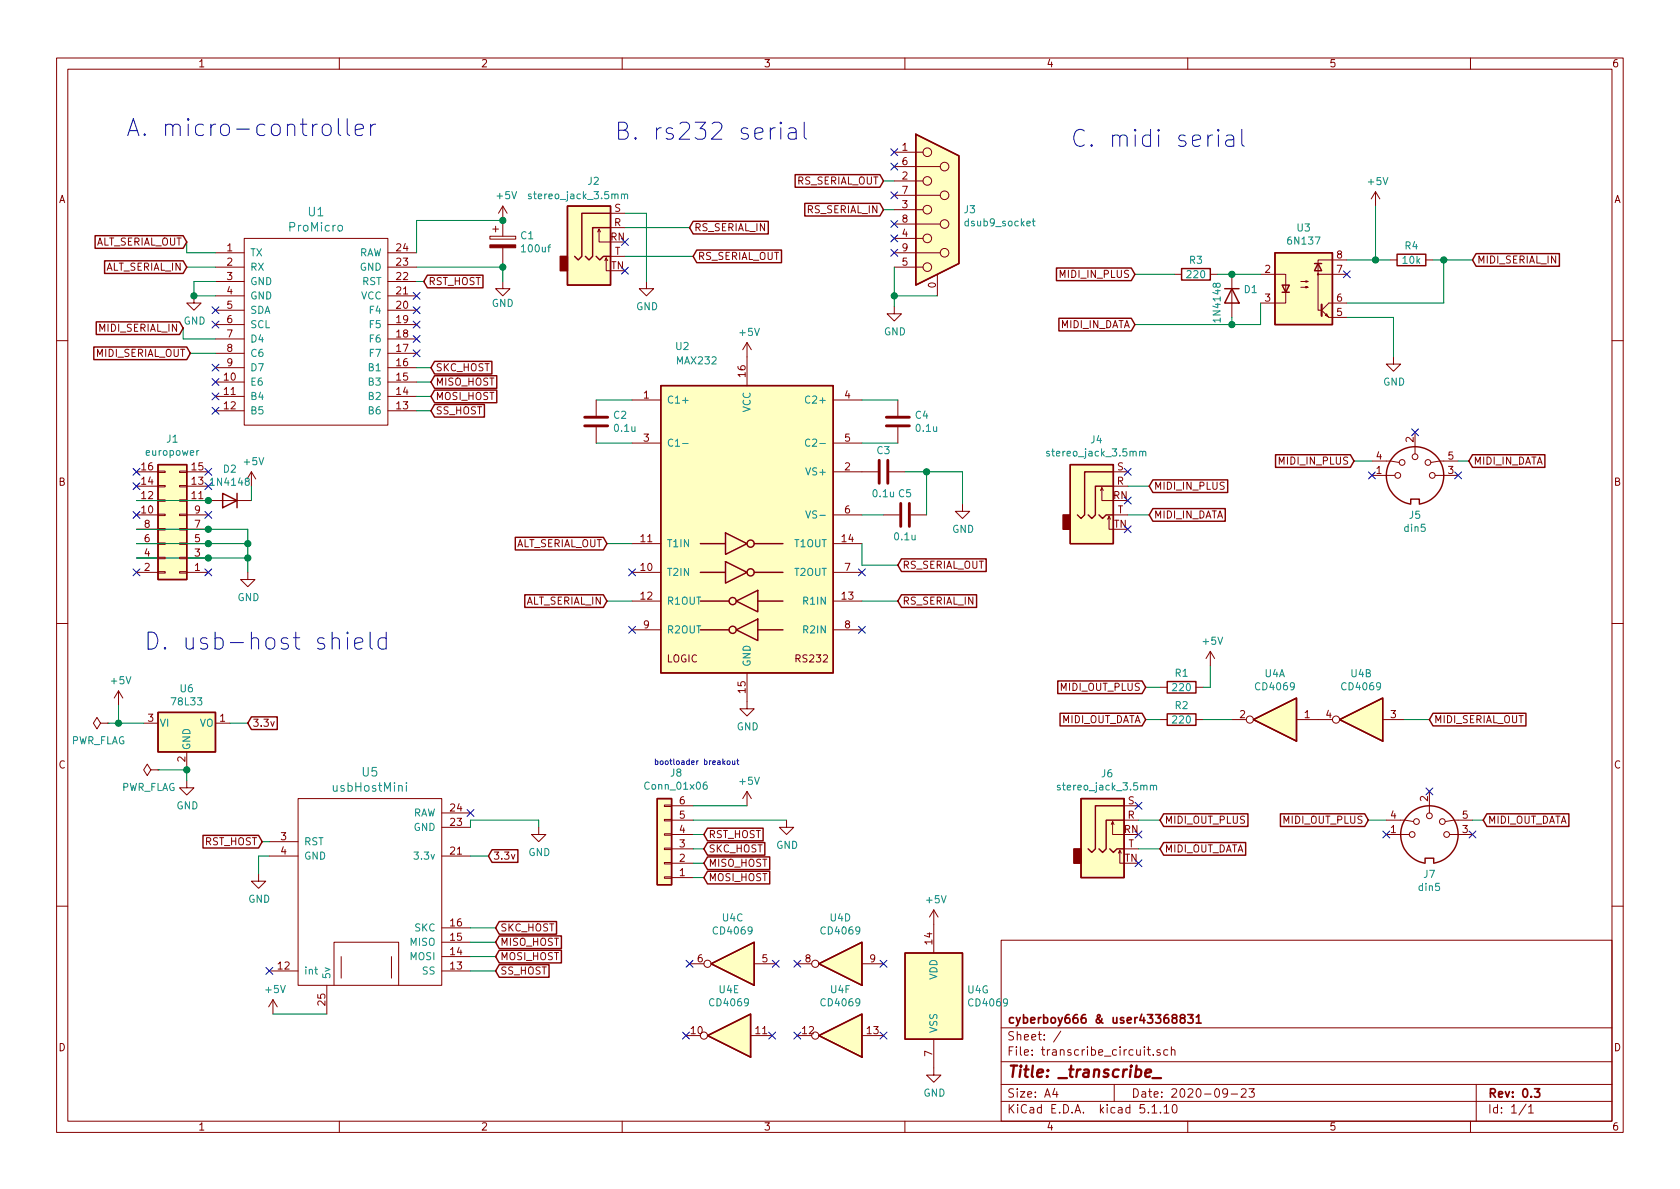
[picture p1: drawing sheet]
<svg xmlns="http://www.w3.org/2000/svg" width="297mm" height="210mm" viewBox="0 0 297 210" stroke-linecap="round" stroke-linejoin="round" font-family="sans-serif">
<g fill="none" stroke="#840000" stroke-width=".18">
<path d="M10 10.3h277v189.9h-277zM12 12.2h273v186.1h-273zM60 10.3v1.9M110 10.3v1.9M160 10.3v1.9M210 10.3v1.9M260 10.3v1.9M87.6 40v1M88.9 36.4v5.4M88.9 36.4l-.8 1.3M88.9 36.4l.8 1.3M107.9 37.7h2.6"/>
<path d="M158.1 39.6h8.1M158.1 37.1h5.1M158.1 34.5h8.1M158.1 32h5.1M158.1 29.5h8.1M158.1 26.9h5.1M243.2 33.9l-.8 1.3M243.2 33.9v2.5M243.2 33.9l.8 1.3M34.3 52.3v1.3h1.3l-1.3 1.3-1.3-1.3h1.3M38.1 47.2h5.1M38.1 44.7h5.1"/>
<path d="M38.1 59.9h5.1M38.1 57.4h5.1M38.1 54.9h5.1M38.1 52.3h5.1M38.1 49.8h5.1M43.2 42.2h25.4v33h-25.4zM68.6 47.2h5.1M68.6 44.7h5.1M68.6 59.9h5.1M68.6 57.4h5.1M68.6 54.9h5.1M68.6 52.3h5.1"/>
<path d="M68.6 49.8h5.1M86.6 41.8h4.6v.5h-4.6zM87.1 40.5h1M88.9 49.8v1.2h1.3l-1.3 1.3-1.3-1.3h1.3M88.9 43.8v2.8M105.7 41l.2-.5v2.3h2M105.9 40.5l.3 .5M106.9 46.1l.3-.5v2.3h.7M107.2 45.6l.2 .5M107.9 40.3h2.6M107.9 45.3h2.6M114.3 49.8v1.2h1.3l-1.3 1.3-1.3-1.3h1.3"/>
<path d="M158.1 54.2v1.3h1.3l-1.3 1.3-1.3-1.3h1.3M158.1 47.2h5.1M158.1 44.7h8.1M158.1 42.2h5.1M165.7 48.5v3.8M207.6 48.5h1.3M214 48.5h1.3M217.8 48.5v7.6M222.9 48.5h4.4v5.1h-4.4M230 50.8h1.3l-.4 .1v-.2l.4 .1M230 49.8h1.3l-.4 .1v-.2l.4 .1M233 48.5h5.1"/>
<path d="M233.8 55l1.1 1.1h3.2M234.3 55.7l.3-.2 .2 .5zM238.1 46h-5.1v8.9h.7M238.1 53.6h-3.2l-1.1 1.1M245.7 46h1.3M252.1 46h1.3M10 60.2h2M38.1 67.6h5.1M38.1 70.1h5.1M38.1 72.6h5.1M38.1 65h5.1M38.1 62.5h5.1"/>
<path d="M68.6 67.6h5.1M68.6 70.1h5.1M68.6 72.6h5.1M68.6 65h5.1M68.6 62.5h5.1M105.4 70.7v2.8M105.4 75.6v2.8M111.8 70.7h5M111.8 78.4h5M132.1 60.6l-.8 1.2M132.1 60.6v7.6M132.1 60.6l.7 1.2"/>
<path d="M147.3 70.7h5.1M147.3 78.4h5.1M158.7 70.7v2.8M158.7 75.6v2.8M246.4 63.1v1.3h1.2l-1.2 1.3-1.3-1.3h1.3M250.2 76.4v3.9M285 60.2h2M24.1 91.1h3.8M24.1 83.4h3.8M24.1 88.5h3.8M24.1 86h3.8M24.1 98.7h3.8"/>
<path d="M24.1 96.1h3.8M24.1 93.6h3.8M27.9 88.4h1.3v.2h-1.3zM27.9 85.8h1.3v.3h-1.3zM27.9 83.3h1.3v.3h-1.3zM27.9 90.9h1.3v.3h-1.3zM27.9 96h1.3v.3h-1.3zM27.9 98.5h1.3v.3h-1.3zM27.9 93.5h1.3v.2h-1.3zM31.7 88.4h1.3v.2h-1.3zM31.7 85.8h1.3v.3h-1.3zM31.7 83.3h1.3v.3h-1.3z"/>
<path d="M31.7 90.9h1.3v.3h-1.3zM31.7 96h1.3v.3h-1.3zM31.7 98.5h1.3v.3h-1.3zM31.7 93.5h1.3v.2h-1.3zM33 91.1h3.8M33 83.4h3.8M33 88.5h11.4M33 86h3.8M33 98.7h3.8M33 96.1h3.8M33 93.6h3.8M44.4 83.4l-.7 1.3"/>
<path d="M44.4 83.4v2.6M44.4 83.4l.8 1.3M111.8 96.1h5M147.3 91.1h5.1M147.3 83.4h7.9M147.3 96.1h5.1M156.2 91.1h2.8M157.2 83.4h2.8M161 91.1h2.8M170.2 89.1v1.3h1.2l-1.2 1.3-1.3-1.3h1.3M194.6 86.7l.2-.5v2.3h2M194.8 86.2l.3 .5"/>
<path d="M195.8 91.8l.3-.5v2.3h.7M196.1 91.3l.2 .5M196.8 91.1h2.6M196.8 83.4h2.6M196.8 86h2.6M242.6 81.5h3.3l1.5 .3M242.6 84.1h4M253.7 84.1h4.1M257.8 81.5h-3.3l-1.5 .3M10 110.3h2M24.1 101.2h3.8M27.9 101.1h1.3v.2h-1.3z"/>
<path d="M31.7 101.1h1.3v.2h-1.3zM33 101.2h3.8M43.8 101.2v1.3h1.3l-1.3 1.3-1.3-1.3h1.3M111.8 101.2h5M111.8 106.3h5M111.8 111.4h5M132.1 119v6.3h1.2l-1.2 1.3-1.3-1.3h1.3M147.3 101.2h5.1M147.3 106.3h5.1M147.3 111.4h5.1M214 115.2l-.8 1.3M214 115.2v2.5"/>
<path d="M214 115.2l.8 1.3M285 110.3h2M17.8 127.9l-.7-1-.6 1 .6 1 .7-1h1.2M19 127.9h.1M21 122.2l-.8 1.2M21 122.2v2.5M21 122.2l.7 1.2M25.4 127.9h2.5M26.7 136.1l-.7-1-.6 1 .6 1.1 .7-1.1h1.2M27.9 136.1h.1M33 138v1.3h1.3l-1.3 1.3-1.3-1.3h1.3M33 133v2.5"/>
<path d="M38.1 127.9h2.5M132.1 139.9v2.6M132.1 139.9l-.8 1.3M132.1 139.9l.7 1.3M205.1 127.2h1.3M205.1 121.5h1.3M211.5 127.2h1.2M211.5 121.5h1.2M217.8 127.2h2.5M229.2 127.2h6.4M244.5 127.2h3.8M252.7 139.9v3.9"/>
<path d="M45.7 154.6v1.2h1.3l-1.3 1.3-1.3-1.3h1.3M47.6 151.4h5.1M47.6 148.8h5.1M52.7 141.2h25.4v33h-25.4zM78.1 151.4h5.1M78.1 146.3h5.1M78.1 143.8h5.1M95.2 146.3v1.3h1.3l-1.3 1.2-1.2-1.2h1.2M117.5 144.9h1.2v.3h-1.2zM117.5 142.4h1.2v.2h-1.2zM117.5 147.4h1.2v.3h-1.2zM117.5 152.5h1.2v.3h-1.2z"/>
<path d="M117.5 155.1h1.2v.2h-1.2zM117.5 150h1.2v.2h-1.2zM118.7 147.6h3.9M118.7 145h3.9M118.7 155.2h3.9M118.7 152.6h3.9M118.7 150.1h3.9M118.7 142.5h3.9M139.1 145v1.3h1.2l-1.2 1.3-1.3-1.3h1.3M196.5 145.8l.2-.5v2.3h2.1M196.7 145.3l.3 .5M197.7 150.9l.3-.5v2.2h.8"/>
<path d="M198 150.4l.2 .5M198.8 145h2.5M198.8 150.1h2.5M198.8 142.5h2.5M245.1 145h3.3l1.5 .3M245.1 147.6h4.1M256.3 147.6h4M260.3 145h-3.3l-1.5 .3M10 160.2h2M47.6 171.7h5.1M48.3 176.8l-.8 1.2M48.3 176.8v2.5"/>
<path d="M48.3 176.8l.7 1.2M57.8 174.2v5.1M59.1 174.2v-7.6h11.4v7.6M60.3 169.2v3.8M69.2 169.2v3.8M78.1 171.7h5.1M78.1 169.2h5.1M78.1 166.6h5.1M78.1 164.1h5.1M121.9 170.4h2.6M133.3 170.4h3.9M141 170.4h2.5"/>
<path d="M152.4 170.4h3.8M165.1 160.9v7.6M165.1 160.9l-.8 1.3M165.1 160.9l.8 1.3M177 166.3h108v32h-108zM285 160.2h2M60 198.3v1.9M110 198.3v1.9M121.3 183.1h2.5M132.7 183.1h3.8M141 183.1h2.5M152.4 183.1h3.8"/>
<path d="M160 198.3v1.9M165.1 183.8v6.3h1.3l-1.3 1.3-1.3-1.3h1.3M177 194.8h108M177 191.8h108M177 187.8h108M177 181.8h108M186.5 192.5l-.4 1h1M186.8 193v1M187.6 182.3l-1.3 2M197 191.8v3M202.8 185.6h.6M203 185.1v1.3l.4 .2"/>
<path d="M203.7 195.8l.4-.5v1.5M203.7 196.8h.8M203.9 186.5v.1M205.1 185.7l-.4-.1-.2 .2 .1 .2 .5 .2v.3h-.6M205.2 196.7v.1M205.8 195.8l.4-.5v1.5M205.8 196.8h.9M206.5 185.7l-.5-.1-.2 .3v.6l.2 .1 .5-.1M207.1 185.7l.2-.1 .4 .1v.9M207.1 185.1v1.5M207.5 195.4l.2-.1a.94 .94 0 0 1 0 1.5h-.1a1 1 0 0 1-.1-1.4zM210 198.3v1.9"/>
<path d="M217 193.2l-.1 .2a.48 .48 0 0 1-.6-.1v-.6a.48 .48 0 0 1 .6-.1l.1 .1a1.19 1.19 0 0 1-.2 1.2l-.5 .1M217.7 193.5h1.1M219.5 192.7l.2-.2h.3l.3 .2v.3v.2l-.9 .8h.9M220.8 192.5h1l-.5 .6 .4 .1v.7l-.2 .1-.7-.1M260 198.3v1.9M261 191.8v6.5M269.8 195.2l-1.2 2M270.3 195.8l.4-.5v1.5M270.3 196.8h.8"/>
<circle cx="164" cy="37.1" r=".76"/>
<circle cx="164" cy="26.9" r=".76"/>
<circle cx="164" cy="32" r=".76"/>
<circle cx="167" cy="39.6" r=".76"/>
<circle cx="167" cy="29.5" r=".76"/>
<circle cx="167" cy="34.5" r=".76"/>
<circle cx="164" cy="47.2" r=".76"/>
<circle cx="164" cy="42.2" r=".76"/>
<circle cx="167" cy="44.7" r=".76"/>
<circle cx="233" cy="48.5" r=".13"/>
<circle cx="247.1" cy="84.1" r=".51"/>
<circle cx="247.9" cy="81.8" r=".51"/>
<circle cx="250.2" cy="80.8" r=".51"/>
<circle cx="252.5" cy="81.8" r=".51"/>
<circle cx="253.2" cy="84.1" r=".51"/>
<circle cx="221" cy="127.2" r=".63"/>
<circle cx="236.2" cy="127.2" r=".63"/>
<circle cx="249.7" cy="147.6" r=".51"/>
<circle cx="250.4" cy="145.3" r=".51"/>
<circle cx="252.7" cy="144.3" r=".51"/>
<circle cx="255" cy="145.3" r=".51"/>
<circle cx="255.8" cy="147.6" r=".51"/>
<circle cx="125.1" cy="170.4" r=".63"/>
<circle cx="144.1" cy="170.4" r=".63"/>
<circle cx="124.5" cy="183.1" r=".63"/>
<circle cx="144.1" cy="183.1" r=".63"/>
</g>
<path d="M210 179.4h.9l-.5 .6 .5 .1v.7l-.2 .1-.7-.1M211.5 179.9l.4-.5v1.5M207.5 180.1l-.3-.3 .2-.3a.48 .48 0 0 1 .6 .1l-.1 .4a.52 .52 0 0 0-.6 .2 .52 .52 0 0 0 .1 .6l.4 .1 .2-.1 .1-.4-.3-.3M208.9 180.1l-.2-.3v-.2l.2-.2 .5 .1 .1 .2-.1 .2-.6 .2a.48 .48 0 0 0-.1 .7l.2 .1 .5-.1a.48 .48 0 0 0 0-.7h-.2M211.5 180.9h.9M271.3 192.5h.9l-.5 .6 .5 .1v.7l-.2 .1-.7-.1" fill="none" stroke="#840000" stroke-width=".3"/>
<path d="M202.5 189.8l1-.2v-.4l-.6-.1-.3 .3-.1 .9 .2 .1 .6-.1M203.8 190.6h1.5" fill="none" stroke="#840000" stroke-width=".41"/>
<path d="M103.4 75.3h4M103.4 73.8h4M156.7 75.3h4.1M156.7 73.8h4.1M155.4 81.4v4.1M157 81.4v4.1M159.3 89v4.1M160.8 89v4.1" fill="none" stroke="#840000" stroke-width=".51"/>
<g fill="#ffffc2" stroke="#ffffc2" stroke-width=".18">
<path d="M221.6 127.2l7.6-3.8v7.7z"/>
<path d="M236.9 127.2l7.6-3.8v7.7z"/>
<path d="M160 168.5h10.2v15.3h-10.2z"/>
<path d="M144.8 183.1l7.6-3.8v7.6z"/>
<path d="M125.7 170.4l7.6-3.8v7.6z"/>
<path d="M125.1 183.1l7.6-3.8v7.6z"/>
<path d="M27.9 82.2h5.1v20.3h-5.1z"/>
<path d="M144.8 170.4l7.6-3.8v7.6z"/>
<path d="M225.4 44.7h10.2v12.7h-10.2z"/>
<path d="M27.9 126h10.2v7h-10.2z"/>
<path d="M100.3 36.4h7.6v14h-7.6z"/>
<path d="M116.8 68.2h30.5v50.8h-30.5z"/>
<path d="M161.9 23.7l7.6 3.9v19l-7.6 3.8z"/>
<path d="M189.2 82.2h7.6v13.9h-7.6z"/>
<path d="M116.2 141.2h2.5v15.3h-2.5z"/>
<path d="M191.1 141.2h7.7v14h-7.7z"/>
</g>
<g fill="none" stroke="#840000" stroke-width=".25">
<path d="M100.3 36.4h7.6v14h-7.6zM107.9 37.7h-5v7.6l-.7 .7-.6-.7M122.6 39.1h13.2v2.3h-13.2l-.7-1.1zM140.6 30.9h15l.6 1.1-.6 1.1h-15zM142.3 36h13.3l.6 1.1-.6 1.1h-13.3zM161.9 23.7l7.6 3.9v19l-7.6 3.8zM16.8 41.7h15.6l.6 1.1-.6 1.1h-15.6zM17 56.9h14.7l.7 1.1-.7 1.2h-14.7zM18.5 46.1h13.9l.6 1.1-.6 1.2h-13.9zM75.6 48.7h9.8v2.2h-9.8l-.7-1.1zM105.4 45.3l.6 .7 .7-.7h1.2M107.9 40.3h-3.1v5l-.7 .7-.6-.7"/>
<path d="M123.2 44.2h15v2.3h-15l-.6-1.2zM186.8 47.4h13.2l.7 1.1-.7 1.1h-13.2zM187.2 56.3h12.8l.7 1.1-.7 1.1h-12.8zM208.9 47.5h5.1v2h-5.1zM216.5 51h2.6M217.8 51l1.3 2.6h-2.6zM225.4 44.7h10.2v12.7h-10.2zM226.7 50.4h1.3l-.7 1.3zM226.7 51.7h1.3M232.4 46.6h1.3M233 46.6l.7 1.3h-1.3zM247 45h5.1v2h-5.1z"/>
<path d="M261 44.9h14.7v2.2h-14.7l-.7-1.1zM16.6 61.4h16.4l.7 1.1-.7 1.1h-16.4zM76.8 71.5h8.8v2.3h-8.8l-.6-1.2zM76.8 69h11v2.2h-11l-.6-1.1zM76.8 66.4h11v2.3h-11l-.6-1.1zM76.8 63.9h10.2v2.2h-10.2l-.6-1.1zM116.8 68.2h30.5v50.8h-30.5zM27.9 82.2h5.1v20.3h-5.1zM39.4 87.2l2.5 1.3-2.5 1.3zM41.9 87.2v2.6M91.1 95h15.6l.6 1.1-.6 1.2h-15.6zM123.8 96.1h4.5"/>
<path d="M128.3 99.3l3.8 1.9-3.8 1.9zM128.3 94.2l3.8 1.9-3.8 1.9zM133.3 96.1h5.1M159.4 98.8h15v2.3h-15l-.7-1.2zM189.2 82.2h7.6v13.9h-7.6zM194.3 91.1l.6 .6 .7-.6h1.2M196.8 86h-3.1v5.1l-.7 .6-.6-.6M196.8 83.4h-5v7.7l-.7 .6-.6-.6M203.8 89.9h12.8v2.3h-12.8l-.6-1.1zM203.8 84.9h13.3v2.2h-13.3l-.6-1.1zM225.5 80.4h13.3l.6 1.1-.6 1.1h-13.3zM249.4 89.1a5.1 5.1 0 0 1-3.5-7.8 5.1 5.1 0 0 1 8.6 0 5.1 5.1 0 0 1-3.5 7.8"/>
<path d="M249.4 89v-.7h1.6v.7M260.3 80.4h12.9v2.2h-12.9l-.6-1.1zM92.8 105.2h13.9l.6 1.1-.6 1.1h-13.9zM123.8 101.2h4.5M123.8 111.4h5.1M123.8 106.3h5.1M130.2 111.4l3.8-1.9v3.8zM130.2 106.3l3.8-1.9v3.8zM133.3 101.2h5.1M134 111.4h4.4M134 106.3h4.4M159.4 105.2h13.3v2.2h-13.3l-.7-1.1z"/>
<path d="M27.9 126h10.2v7h-10.2zM44.4 126.8h4.6v2.2h-4.6l-.6-1.1zM187 120.4h14.9l.7 1.1-.7 1.2h-14.9zM187.4 126.1h14.5l.7 1.1-.7 1.2h-14.5zM206.4 126.2h5.1v2.1h-5.1zM206.4 120.5h5.1v2h-5.1zM221.6 127.2l7.6-3.8v7.7zM236.9 127.2l7.6-3.8v7.7zM253.4 126.1h16.4v2.3h-16.4l-.7-1.2zM35.9 147.7h9.8l.7 1.1-.7 1.2h-9.8zM87 150.3h4.6v2.2h-4.6l-.6-1.1zM116.2 141.2h2.5v15.3h-2.5z"/>
<path d="M125.1 149h10.1v2.2h-10.1l-.6-1.1zM125.1 151.5h11v2.3h-11l-.6-1.2zM125.1 154.1h11v2.2h-11l-.6-1.1zM125.1 146.5h9.8v2.2h-9.8l-.6-1.1zM191.1 141.2h7.7v14h-7.7zM196.2 150.1l.6 .6 .7-.6h1.3M198.8 145h-3.2v5.1l-.7 .6-.6-.6M198.8 142.5h-5.1v7.6l-.7 .6-.6-.6M205.7 149h14.5v2.2h-14.5l-.6-1.1zM205.7 143.9h14.9v2.2h-14.9l-.6-1.1zM226.4 143.9h14.9l.6 1.1-.6 1.1h-14.9zM252 152.6a5.1 5.1 0 0 1-3.6-7.8 5.1 5.1 0 0 1 8.6 0 5.1 5.1 0 0 1-3.5 7.8"/>
<path d="M252 152.5v-.7h1.5v.7M262.9 143.9h14.5v2.2h-14.5l-.6-1.1zM88.3 170.6h8.8v2.2h-8.8l-.7-1.1zM88.3 168h11v2.3h-11l-.7-1.1zM88.3 165.5h11v2.2h-11l-.7-1.1zM88.3 163h10.1v2.2h-10.1l-.7-1.1zM125.7 170.4l7.6-3.8v7.6zM144.8 170.4l7.6-3.8v7.6zM160 168.5h10.2v15.3h-10.2zM125.1 183.1l7.6-3.8v7.6zM144.8 183.1l7.6-3.8v7.6z"/>
<circle cx="132.7" cy="96.1" r=".63"/>
<circle cx="129.5" cy="106.3" r=".63"/>
<circle cx="129.5" cy="111.4" r=".63"/>
<circle cx="132.7" cy="101.2" r=".63"/>
</g>
<path d="M86.6 43.3h4.6v.5h-4.6z" fill="#840000" stroke="#840000" stroke-width=".18"/>
<g fill="none" stroke="#008484" stroke-width=".18">
<path d="M59.8 40l.2-.2 .5 .2 .1 .6-.2 .2-.4 .1-.2-.2zM93.9 34.4l-.3-.1-.2 .2 .1 .2 .4 .1v.3h-.5M109.9 34.4l.2-.1 .3 .1v.7M110.4 34.5l.2-.2 .3 .1 .1 .7M182.5 39.1h.5M182.7 38.7v1.1l.3 .1M35.2 79.7l-.4 .2M120.7 78.4h1M143.2 70.1a.5 .5 0 0 0-.6 .1 .5 .5 0 0 0-.2 .6 .45 .45 0 0 0 .2 .4 .45 .45 0 0 0 .6 0M143.2 77.8a.5 .5 0 0 0-.6 0 .5 .5 0 0 0-.2 .6 .45 .45 0 0 0 .2 .5 .45 .45 0 0 0 .6-.1M185.5 79.9l-.3-.1-.2 .2 .1 .2 .4 .1v.3h-.5M201.5 79.9l.2-.1 .3 .1v.7"/>
<path d="M202 80l.2-.2 .3 .1 .1 .7M142.5 90.3l.4 1.3 .4-1.3M71.9 138.4v.1M71.9 138.9v1M124.9 138.3l-.3 .1a.87 .87 0 0 0 0 1.2l.4-.2v-.5l-.4-.1-.3 .2M187.4 138.9h-.3l-.2 .1 .1 .2 .4 .1v.3h-.5M203.4 139l.2-.1h.3v.8M203.9 139l.2-.1h.3l.1 .8"/>
</g>
<path d="M233.7 53.8v2.1" fill="none" stroke="#840000" stroke-width=".36"/>
<g fill="#840000" stroke="#840000" stroke-width=".25">
<path d="M99.1 45.3h1.2v2.6h-1.2z"/>
<path d="M188 91.1h1.2v2.5h-1.2z"/>
<path d="M189.9 150.1h1.2v2.5h-1.2z"/>
</g>
<g fill="none" stroke="#008400" stroke-width=".18">
<path d="M88.9 39h-15.2v5.7M110.5 37.7h3.8v12.1M156.2 32h1.9M156.2 37.1h1.9M243.2 36.4v9.6M32.4 58v1.9h5.7M33 42.8v1.9h5.1M33 47.2h5.1M38.1 49.8h-3.8v2.5h3.8M73.7 49.8h1.2M73.7 47.2h15.2M88.9 46.6v3.2"/>
<path d="M110.5 45.3h12.1M110.5 40.3h11.4M158.1 47.2v7M158.1 52.3h7.6M200.7 48.5h6.9M215.3 48.5h7.6M217.8 56.1v1.3M222.9 53.6v3.8h-22.2M238.1 56.1h8.3v7M238.1 46h7.6M253.4 46h6.9M255.3 46v7.6h-17.2"/>
<path d="M33.7 62.5h4.4M73.7 72.6h2.5M73.7 65h2.5M73.7 67.6h2.5M73.7 70.1h2.5M105.4 78.4h6.4M105.4 70.7h6.4M152.4 78.4h6.3M152.4 70.7h6.3M24.1 93.6h19.7v7.6M24.1 98.7h19.7M24.1 88.5h12.7"/>
<path d="M24.1 96.1h19.7M44.4 86v2.5M107.3 96.1h4.5M152.4 91.1h3.8M152.4 96.1v3.8h6.3M160 83.4h10.2v5.7M163.8 83.4v7.7M199.4 91.1h3.8M199.4 86h3.8M239.4 81.5h3.2M257.8 81.5h1.9M107.3 106.3h4.5"/>
<path d="M152.4 106.3h6.3M214 117.7v3.8h-1.3M19 127.9h6.4M21 124.7v3.2M27.9 136.1h5.1M33 135.5v2.5M40.6 127.9h3.2M202.6 127.2h2.5M202.6 121.5h2.5M212.7 127.2h5.1M248.3 127.2h4.4M46.4 148.8h1.2"/>
<path d="M47.6 151.4h-1.9v3.2M83.2 146.3v-1.3h12v1.3M83.2 151.4h3.2M122.6 145h16.5M122.6 155.2h1.9M122.6 152.6h1.9M122.6 150.1h1.9M122.6 147.6h1.9M122.6 142.5h9.5M201.3 145h3.8M201.3 150.1h3.8M241.9 145h3.2"/>
<path d="M260.3 145h2M48.3 179.3h9.5M83.2 164.1h4.4M83.2 166.6h4.4M83.2 169.2h4.4M83.2 171.7h4.4"/>
</g>
<g fill="none" stroke="#0000c2" stroke-width=".18">
<path d="M57.1 22.2a.81 .81 0 0 1 .8-.2 .81 .81 0 0 1 .6 .5v.9a.81 .81 0 0 1-.7 .6 .81 .81 0 0 1-.8-.6v-.9zM59.8 21v2.5l.2 .3 .2 .2M61.4 21v2.5l.1 .3 .3 .2M62.8 23l1.5-.3-.2-.6-.3-.1h-.6l-.2 .1-.2 .3v1.1l.2 .3 .2 .2h.6l.3-.2M65.5 22v2M66.4 22a.77 .77 0 0 0-.9 .5M137.1 22.6a.77 .77 0 0 0-.9 .6M138 21.6l-.1 .2 .1 .1 .2-.1-.2-.2v.3M138 22.6v2M139.5 22.8l.3-.2h.5l.3 .2 .2 .2v1.6M140.8 23.3l-.3 .2h-.7a.6 .6 0 0 0-.5 .5 .6 .6 0 0 0 .5 .6h.7l.3-.1M142.2 21.6v2.6l.1 .3 .3 .1"/>
<path d="M215.4 22.9l-.1 .1 .1 .2 .1-.2-.1-.1v.3M215.4 23.9v2M216.8 24l.3-.1h.6l.3 .1 .1 .3v1.6M218.1 24.6l-.3 .1h-.7a.59 .59 0 0 0-.4 .6 .59 .59 0 0 0 .4 .6h.7l.3-.2M219.6 22.9v2.5l.1 .3 .3 .2M61.4 111.8l-.1 .1 .1 .2 .2-.2-.2-.1v.3M61.4 112.8v2M62.7 113.8l1.4-.3-.1-.6-.3-.1h-.6l-.2 .1-.2 .3v1.1l.2 .3 .2 .2h.6l.3-.2M65.4 111.8v2.5l.2 .3 .3 .2M68.3 112.9l-.3-.1h-.6l-.4 .2-.1 .4v.8l.2 .4 .3 .2h.6l.3-.2M68.3 111.8v3M128.6 134.6h.4v.5h-.4z"/>
<path d="M129.5 134.5v.6h.4M129.9 134.5v.7M130.3 134.5h.3M130.4 134.2v.8l.2 .2"/>
</g>
<g fill="#008400" stroke="#008400" stroke-width=".25">
<circle cx="243.2" cy="46" r=".51"/>
<circle cx="217.8" cy="57.4" r=".51"/>
<circle cx="33" cy="136.1" r=".51"/>
<circle cx="255.3" cy="46" r=".51"/>
<circle cx="43.8" cy="96.1" r=".51"/>
<circle cx="21" cy="127.9" r=".51"/>
<circle cx="43.8" cy="98.7" r=".51"/>
<circle cx="163.8" cy="83.4" r=".51"/>
<circle cx="88.9" cy="47.2" r=".51"/>
<circle cx="88.9" cy="39" r=".51"/>
<circle cx="36.8" cy="98.7" r=".51"/>
<circle cx="158.1" cy="52.3" r=".51"/>
<circle cx="36.8" cy="96.1" r=".51"/>
<circle cx="34.3" cy="52.3" r=".51"/>
<circle cx="217.8" cy="48.5" r=".51"/>
<circle cx="36.8" cy="93.6" r=".51"/>
<circle cx="36.8" cy="88.5" r=".51"/>
</g>
<g fill="none" stroke="#000084" stroke-width=".18">
<path d="M157.5 28.8l1.2 1.3M157.5 26.3l1.2 1.2M157.5 33.9l1.2 1.2M157.5 39l1.2 1.2M158.7 28.8l-1.2 1.3M158.7 26.3l-1.2 1.2M158.7 33.9l-1.2 1.2M158.7 39l-1.2 1.2M37.5 56.8l1.2 1.2M37.5 54.2l1.2 1.3M38.7 56.8l-1.2 1.2M38.7 54.2l-1.2 1.3"/>
<path d="M73.1 51.7l1.2 1.2M73.1 59.3l1.2 1.2M73.1 56.8l1.2 1.2M73.1 54.2l1.2 1.3M74.3 51.7l-1.2 1.2M74.3 59.3l-1.2 1.2M74.3 56.8l-1.2 1.2M74.3 54.2l-1.2 1.3M109.9 47.3l1.2 1.2M109.9 42.2l1.2 1.2M111.1 47.3l-1.2 1.2M111.1 42.2l-1.2 1.2"/>
<path d="M157.5 41.5l1.2 1.3M157.5 44.1l1.2 1.2M158.7 41.5l-1.2 1.3M158.7 44.1l-1.2 1.2M237.5 47.9l1.2 1.2M238.7 47.9l-1.2 1.2M37.5 66.9l1.2 1.3M37.5 64.4l1.2 1.2M37.5 69.5l1.2 1.2M37.5 72l1.2 1.2M38.7 66.9l-1.2 1.3M38.7 64.4l-1.2 1.2"/>
<path d="M38.7 69.5l-1.2 1.2M38.7 72l-1.2 1.2M73.1 61.9l1.2 1.2M74.3 61.9l-1.2 1.2M249.6 75.8l1.2 1.3M250.8 75.8l-1.2 1.3M23.5 85.4l1.2 1.2M23.5 82.8l1.2 1.2M23.5 90.4l1.2 1.3M24.7 85.4l-1.2 1.2M24.7 82.8l-1.2 1.2M24.7 90.4l-1.2 1.3"/>
<path d="M36.2 85.4l1.2 1.2M36.2 82.8l1.2 1.2M36.2 90.4l1.2 1.3M37.4 85.4l-1.2 1.2M37.4 82.8l-1.2 1.2M37.4 90.4l-1.2 1.3M198.8 82.8l1.2 1.2M198.8 87.9l1.2 1.2M198.8 93l1.2 1.2M200 82.8l-1.2 1.2M200 87.9l-1.2 1.2M200 93l-1.2 1.2"/>
<path d="M242 83.5l1.2 1.2M243.2 83.5l-1.2 1.2M257.2 83.5l1.2 1.2M258.4 83.5l-1.2 1.2M23.5 100.6l1.2 1.2M24.7 100.6l-1.2 1.2M36.2 100.6l1.2 1.2M37.4 100.6l-1.2 1.2M111.2 110.8l1.2 1.2M111.2 100.6l1.2 1.2M112.4 110.8l-1.2 1.2M112.4 100.6l-1.2 1.2"/>
<path d="M151.8 100.6l1.2 1.2M151.8 110.8l1.2 1.2M153 100.6l-1.2 1.2M153 110.8l-1.2 1.2M252.1 139.3l1.2 1.3M253.3 139.3l-1.2 1.3M82.6 143.1l1.2 1.3M83.8 143.1l-1.2 1.3M200.7 141.9l1.2 1.2M200.7 147l1.2 1.2M200.7 152l1.2 1.3M201.9 141.9l-1.2 1.2"/>
<path d="M201.9 147l-1.2 1.2M201.9 152l-1.2 1.3M244.5 147l1.2 1.2M245.7 147l-1.2 1.2M259.7 147l1.3 1.2M261 147l-1.3 1.2M47 171.1l1.2 1.2M48.2 171.1l-1.2 1.2M121.3 169.8l1.2 1.2M122.5 169.8l-1.2 1.2M136.6 169.8l1.2 1.2M137.8 169.8l-1.2 1.2"/>
<path d="M140.4 169.8l1.2 1.2M141.6 169.8l-1.2 1.2M155.6 169.8l1.2 1.2M156.8 169.8l-1.2 1.2M120.7 182.5l1.2 1.2M121.9 182.5l-1.2 1.2M135.9 182.5l1.2 1.2M137.1 182.5l-1.2 1.2M140.4 182.5l1.2 1.2M141.6 182.5l-1.2 1.2M155.6 182.5l1.2 1.2M156.8 182.5l-1.2 1.2"/>
</g>
<g font-size="4.2" fill="#0000c2">
<text x="22.2" y="24.1">A. micro-controller</text>
<text x="108.6" y="24.8">B. rs232 serial</text>
<text x="189.2" y="26">C. midi serial</text>
<text x="25.4" y="114.9">D. usb-host shield</text>
</g>
<text font-size="2.8" fill="#840000" x="178" y="190.5">Title: _transcribe_</text>
<g font-size="2.1" fill="#008484">
<text x="51.3" y="40.9">ProMicro</text>
<text x="54.5" y="38.2">U1</text>
<text x="64.1" y="137.3">U5</text>
<text x="59.1" y="140">usbHostMini</text>
</g>
<g font-size="2.1" fill="#840000">
<text x="178" y="184">Sheet: /</text>
<text x="178" y="181">cyberboy666 &amp; user43368831</text>
<text x="178" y="186.7">File: transcribe_circuit.sch</text>
<text x="178" y="196.9">KiCad E.D.A. kicad 5.1.10</text>
<text x="178" y="194.1">Size: A4</text>
<text x="200" y="194.1">Date: 2020-09-23</text>
<text x="263" y="194.1">Rev: 0.3</text>
<text x="263" y="196.9">Id: 1/1</text>
</g>
<g font-size="1.8" fill="#840000">
<text x="35" y="11.9">1</text>
<text x="85" y="11.9">2</text>
<text x="135" y="11.9">3</text>
<text x="185" y="11.9">4</text>
<text x="235" y="11.9">5</text>
<text x="285" y="11.9">6</text>
<text x="159.5" y="26.7">1</text>
<text x="159.5" y="29.2">6</text>
<text x="10.4" y="35.9">A</text>
<text x="140.8" y="32.6">RS_SERIAL_OUT</text>
<text x="159.5" y="31.7">2</text>
<text x="159.5" y="34.3">7</text>
<text x="285.4" y="35.9">A</text>
<text x="108.6" y="40">R</text>
<text x="108.6" y="37.5">S</text>
<text x="122.7" y="40.9">RS_SERIAL_IN</text>
<text x="142.7" y="37.7">RS_SERIAL_IN</text>
<text x="159.5" y="36.8">3</text>
<text x="159.5" y="41.9">4</text>
<text x="159.5" y="39.4">8</text>
<text x="16.6" y="43.4">ALT_SERIAL_OUT</text>
<text x="18.6" y="47.9">ALT_SERIAL_IN</text>
<text x="40.2" y="44.4">1</text>
<text x="40.2" y="47">2</text>
<text x="70.2" y="47">23</text>
<text x="70.2" y="44.4">24</text>
<text x="107.9" y="42.5">RN</text>
<text x="108.1" y="47.6">TN</text>
<text x="108.7" y="45.1">T</text>
<text x="123.3" y="46">RS_SERIAL_OUT</text>
<text x="159.5" y="47">5</text>
<text x="159.5" y="44.4">9</text>
<text x="236.4" y="45.7">8</text>
<text x="261.1" y="46.6">MIDI_SERIAL_IN</text>
<text x="40.2" y="49.5">3</text>
<text x="40.2" y="52.1">4</text>
<text x="70.2" y="52.1">21</text>
<text x="70.2" y="49.5">22</text>
<text x="75.7" y="50.4">RST_HOST</text>
<text x="165.5" y="50.9" transform="rotate(-90 165.5 50.9)">0</text>
<text x="187.7" y="49.1">MIDI_IN_PLUS</text>
<text x="223.7" y="48.3">2</text>
<text x="223.7" y="53.3">3</text>
<text x="236.4" y="53.3">6</text>
<text x="236.4" y="48.3">7</text>
<text x="17.7" y="58.7">MIDI_SERIAL_IN</text>
<text x="40.2" y="54.6">5</text>
<text x="40.2" y="57.1">6</text>
<text x="40.2" y="59.7">7</text>
<text x="70.2" y="59.7">18</text>
<text x="70.2" y="57.1">19</text>
<text x="70.2" y="54.6">20</text>
<text x="187.5" y="58">MIDI_IN_DATA</text>
<text x="236.4" y="55.9">5</text>
<text x="16.9" y="63.1">MIDI_SERIAL_OUT</text>
<text x="40.2" y="62.2">8</text>
<text x="40.2" y="64.8">9</text>
<text x="70.2" y="64.8">16</text>
<text x="70.2" y="62.2">17</text>
<text x="77" y="65.7">SKC_HOST</text>
<text x="39.7" y="67.3">10</text>
<text x="39.7" y="69.8">11</text>
<text x="70.2" y="69.8">14</text>
<text x="70.2" y="67.3">15</text>
<text x="77" y="70.7">MOSI_HOST</text>
<text x="77" y="68.2">MISO_HOST</text>
<text x="113.8" y="70.5">1</text>
<text x="131.8" y="66.6" transform="rotate(-90 131.8 66.6)">16</text>
<text x="149.4" y="70.5">4</text>
<text x="39.7" y="72.4">12</text>
<text x="70.2" y="72.4">13</text>
<text x="77" y="73.3">SS_HOST</text>
<text x="25.1" y="83.2">16</text>
<text x="34" y="83.2">15</text>
<text x="113.8" y="78.1">3</text>
<text x="149.4" y="83.2">2</text>
<text x="149.4" y="78.1">5</text>
<text x="197.5" y="83.2">S</text>
<text x="226.4" y="82.2">MIDI_IN_PLUS</text>
<text x="243.4" y="83.8">1</text>
<text x="243.4" y="81.3">4</text>
<text x="249.9" y="78.2" transform="rotate(-90 249.9 78.2)">2</text>
<text x="256.1" y="83.8">3</text>
<text x="256.1" y="81.3">5</text>
<text x="260.5" y="82.2">MIDI_IN_DATA</text>
<text x="10.4" y="85.9">B</text>
<text x="25.1" y="88.3">12</text>
<text x="25.1" y="85.7">14</text>
<text x="34" y="88.3">11</text>
<text x="34" y="85.7">13</text>
<text x="196.8" y="88.3">RN</text>
<text x="197.5" y="85.7">R</text>
<text x="204" y="86.6">MIDI_IN_PLUS</text>
<text x="285.4" y="85.9">B</text>
<text x="25.1" y="90.8">10</text>
<text x="25.6" y="95.9">6</text>
<text x="25.6" y="93.3">8</text>
<text x="34.4" y="95.9">5</text>
<text x="34.4" y="93.3">7</text>
<text x="34.4" y="90.8">9</text>
<text x="113.3" y="95.9">11</text>
<text x="148.9" y="95.9">14</text>
<text x="149.4" y="90.8">6</text>
<text x="197" y="93.3">TN</text>
<text x="197.6" y="90.8">T</text>
<text x="204" y="91.7">MIDI_IN_DATA</text>
<text x="25.6" y="101">2</text>
<text x="25.6" y="98.4">4</text>
<text x="34.4" y="101">1</text>
<text x="34.4" y="98.4">3</text>
<text x="90.9" y="96.8">ALT_SERIAL_OUT</text>
<text x="113.3" y="101">10</text>
<text x="149.4" y="101">7</text>
<text x="159.5" y="100.6">RS_SERIAL_OUT</text>
<text x="92.9" y="106.9">ALT_SERIAL_IN</text>
<text x="113.3" y="106">12</text>
<text x="148.9" y="106">13</text>
<text x="159.5" y="106.9">RS_SERIAL_IN</text>
<text x="113.8" y="111.1">9</text>
<text x="149.4" y="111.1">8</text>
<text x="117.9" y="117.1">LOGIC</text>
<text x="140.8" y="117.1">RS232</text>
<text x="131.8" y="122.5" transform="rotate(-90 131.8 122.5)">15</text>
<text x="187.6" y="122.2">MIDI_OUT_PLUS</text>
<text x="26.2" y="127.6">3</text>
<text x="38.9" y="127.6">1</text>
<text x="44.6" y="128.5">3.3v</text>
<text x="187.4" y="127.9">MIDI_OUT_DATA</text>
<text x="219.2" y="127">2</text>
<text x="230.7" y="127">1</text>
<text x="234.5" y="127">4</text>
<text x="245.9" y="127">3</text>
<text x="253.5" y="127.9">MIDI_SERIAL_OUT</text>
<text x="10.4" y="135.9">C</text>
<text x="32.8" y="134.7" transform="rotate(-90 32.8 134.7)">2</text>
<text x="285.4" y="135.9">C</text>
<text x="79.7" y="143.5">24</text>
<text x="120.2" y="142.2">6</text>
<text x="199.4" y="142.2">S</text>
<text x="252.5" y="141.7" transform="rotate(-90 252.5 141.7)">2</text>
<text x="36.1" y="149.5">RST_HOST</text>
<text x="49.7" y="148.6">3</text>
<text x="79.7" y="146">23</text>
<text x="120.2" y="149.9">3</text>
<text x="120.2" y="147.3">4</text>
<text x="120.2" y="144.8">5</text>
<text x="125.2" y="148.2">RST_HOST</text>
<text x="198.8" y="147.3">RN</text>
<text x="199.4" y="144.8">R</text>
<text x="199.5" y="149.9">T</text>
<text x="205.9" y="145.7">MIDI_OUT_PLUS</text>
<text x="227" y="145.7">MIDI_OUT_PLUS</text>
<text x="245.9" y="147.3">1</text>
<text x="245.9" y="144.8">4</text>
<text x="258.6" y="147.3">3</text>
<text x="258.6" y="144.8">5</text>
<text x="263" y="145.7">MIDI_OUT_DATA</text>
<text x="49.7" y="151.1">4</text>
<text x="79.7" y="151.1">21</text>
<text x="87.1" y="152">3.3v</text>
<text x="120.2" y="154.9">1</text>
<text x="120.2" y="152.4">2</text>
<text x="125.2" y="150.7">SKC_HOST</text>
<text x="125.2" y="153.3">MISO_HOST</text>
<text x="125.2" y="155.8">MOSI_HOST</text>
<text x="198.9" y="152.4">TN</text>
<text x="205.9" y="150.7">MIDI_OUT_DATA</text>
<text x="79.7" y="166.4">15</text>
<text x="79.7" y="163.8">16</text>
<text x="88.4" y="167.3">MISO_HOST</text>
<text x="88.4" y="164.7">SKC_HOST</text>
<text x="164.8" y="166.9" transform="rotate(-90 164.8 166.9)">14</text>
<text x="49.2" y="171.4">12</text>
<text x="79.7" y="171.4">13</text>
<text x="79.7" y="168.9">14</text>
<text x="88.4" y="172.3">SS_HOST</text>
<text x="88.4" y="169.8">MOSI_HOST</text>
<text x="123.3" y="170.2">6</text>
<text x="134.8" y="170.2">5</text>
<text x="142.4" y="170.2">8</text>
<text x="153.8" y="170.2">9</text>
<text x="57.5" y="177.7" transform="rotate(-90 57.5 177.7)">25</text>
<text x="10.4" y="185.9">D</text>
<text x="122.2" y="182.9">10</text>
<text x="133.7" y="182.9">11</text>
<text x="141.9" y="182.9">12</text>
<text x="153.3" y="182.9">13</text>
<text x="285.4" y="185.9">D</text>
<text x="164.8" y="186.8" transform="rotate(-90 164.8 186.8)">7</text>
<text x="35" y="199.9">1</text>
<text x="85" y="199.9">2</text>
<text x="135" y="199.9">3</text>
<text x="185" y="199.9">4</text>
<text x="235" y="199.9">5</text>
<text x="285" y="199.9">6</text>
</g>
<g font-size="1.8" fill="#008484">
<text x="87.9" y="35.2">+5V</text>
<text x="94.1" y="35.2">stereo_jack_3.5mm</text>
<text x="104" y="32.7">J2</text>
<text x="242" y="32.7">+5V</text>
<text x="170.5" y="37.7">J3</text>
<text x="170.9" y="40">dsub9_socket</text>
<text x="229.4" y="40.9">U3</text>
<text x="44.2" y="45.3">TX</text>
<text x="44.2" y="47.9">RX</text>
<text x="63.3" y="45.3">RAW</text>
<text x="63.6" y="47.9">GND</text>
<text x="92.1" y="42.3">C1</text>
<text x="92.4" y="44.6">100uf</text>
<text x="210.3" y="46.7">R3</text>
<text x="227.9" y="43.3">6N137</text>
<text x="248.1" y="46.7">10k</text>
<text x="248.4" y="44.1">R4</text>
<text x="44.2" y="50.4">GND</text>
<text x="44.2" y="53">GND</text>
<text x="63.8" y="53">VCC</text>
<text x="64" y="50.4">RST</text>
<text x="210" y="49.2">220</text>
<text x="220" y="51.8">D1</text>
<text x="32.5" y="57.4">GND</text>
<text x="44.2" y="55.5">SDA</text>
<text x="44.2" y="58">SCL</text>
<text x="65.5" y="58">F5</text>
<text x="65.5" y="55.5">F4</text>
<text x="86.9" y="54.3">GND</text>
<text x="112.5" y="54.9">GND</text>
<text x="130.9" y="59.4">+5V</text>
<text x="156.3" y="59.3">GND</text>
<text x="215.8" y="56.6" transform="rotate(-90 215.8 56.6)">1N4148</text>
<text x="44.2" y="60.6">D4</text>
<text x="44.2" y="63.1">C6</text>
<text x="44.2" y="65.7">D7</text>
<text x="65.3" y="65.7">B1</text>
<text x="65.5" y="63.1">F7</text>
<text x="65.5" y="60.6">F6</text>
<text x="119.5" y="61.9">U2</text>
<text x="119.8" y="64.4">MAX232</text>
<text x="44.2" y="68.2">E6</text>
<text x="44.2" y="70.7">B4</text>
<text x="65.3" y="70.7">B2</text>
<text x="65.3" y="68.2">B3</text>
<text x="117.9" y="71.4">C1+</text>
<text x="143" y="71.4">C2+</text>
<text x="244.6" y="68.2">GND</text>
<text x="44.2" y="73.3">B5</text>
<text x="65.3" y="73.3">B6</text>
<text x="108.5" y="74.1">C2</text>
<text x="108.7" y="76.4">0.1u</text>
<text x="132.7" y="72.9" transform="rotate(-90 132.7 72.9)">VCC</text>
<text x="161.9" y="74.1">C4</text>
<text x="162.1" y="76.4">0.1u</text>
<text x="25.9" y="80.6">europower</text>
<text x="29.5" y="78.3">J1</text>
<text x="39.5" y="83.6">D2</text>
<text x="43.2" y="82.3">+5V</text>
<text x="117.9" y="79">C1-</text>
<text x="143.5" y="79">C2-</text>
<text x="155.1" y="80.3">C3</text>
<text x="185.7" y="80.7">stereo_jack_3.5mm</text>
<text x="192.9" y="78.4">J4</text>
<text x="37.5" y="85.9">1N4148</text>
<text x="142.9" y="84.1">VS+</text>
<text x="154.5" y="87.9">0.1u C5</text>
<text x="143.4" y="91.7">VS-</text>
<text x="158.3" y="95.5">0.1u</text>
<text x="168.4" y="94.2">GND</text>
<text x="248.4" y="94.1">din5</text>
<text x="249.2" y="91.7">J5</text>
<text x="117.9" y="101.8">T2IN</text>
<text x="117.9" y="96.8">T1IN</text>
<text x="140.5" y="96.8">T1OUT</text>
<text x="140.5" y="101.8">T2OUT</text>
<text x="42" y="106.3">GND</text>
<text x="117.9" y="106.9">R1OUT</text>
<text x="142.3" y="106.9">R1IN</text>
<text x="117.9" y="112">R2OUT</text>
<text x="142.3" y="112">R2IN</text>
<text x="132.7" y="118" transform="rotate(-90 132.7 118)">GND</text>
<text x="207.8" y="119.7">R1</text>
<text x="212.8" y="114">+5V</text>
<text x="223.6" y="119.8">U4A</text>
<text x="238.9" y="119.8">U4B</text>
<text x="19.7" y="121">+5V</text>
<text x="30.5" y="124.7">78L33</text>
<text x="31.9" y="122.4">U6</text>
<text x="207.4" y="122.2">220</text>
<text x="207.8" y="125.4">R2</text>
<text x="222.2" y="122.1">CD4069</text>
<text x="237.4" y="122.1">CD4069</text>
<text x="12.5" y="131.6">PWR_FLAG</text>
<text x="28.2" y="128.5">VI</text>
<text x="35.3" y="128.5">VO</text>
<text x="130.3" y="129.2">GND</text>
<text x="207.4" y="127.9">220</text>
<text x="33.7" y="132.7" transform="rotate(-90 33.7 132.7)">GND</text>
<text x="118.6" y="137.3">J8</text>
<text x="194.8" y="137.5">J6</text>
<text x="21.4" y="139.9">PWR_FLAG</text>
<text x="31.2" y="143.1">GND</text>
<text x="114.3" y="139.6">Conn_01x06</text>
<text x="130.9" y="138.8">+5V</text>
<text x="187.6" y="139.8">stereo_jack_3.5mm</text>
<text x="53.7" y="149.5">RST</text>
<text x="72.9" y="144.4">RAW</text>
<text x="73.2" y="146.9">GND</text>
<text x="53.7" y="152">GND</text>
<text x="73.6" y="152">3.3v</text>
<text x="93.4" y="151.4">GND</text>
<text x="137.2" y="150.1">GND</text>
<text x="251.8" y="155.2">J7</text>
<text x="43.9" y="159.6">GND</text>
<text x="163.9" y="159.7">+5V</text>
<text x="250.9" y="157.6">din5</text>
<text x="72.6" y="167.3">MISO</text>
<text x="73.4" y="164.7">SKC</text>
<text x="126.3" y="165.2">CD4069</text>
<text x="127.8" y="162.9">U4C</text>
<text x="145.4" y="165.2">CD4069</text>
<text x="146.8" y="162.9">U4D</text>
<text x="53.7" y="172.3">int</text>
<text x="58.4" y="173.2" transform="rotate(-90 58.4 173.2)">5v</text>
<text x="72.6" y="169.8">MOSI</text>
<text x="74.7" y="172.3">SS</text>
<text x="165.7" y="173.3" transform="rotate(-90 165.7 173.3)">VDD</text>
<text x="47" y="175.6">+5V</text>
<text x="125.7" y="177.9">CD4069</text>
<text x="127.2" y="175.6">U4E</text>
<text x="145.4" y="177.9">CD4069</text>
<text x="146.9" y="175.6">U4F</text>
<text x="171.1" y="175.7">U4G</text>
<text x="171.5" y="178">CD4069</text>
<text x="165.7" y="182.7" transform="rotate(-90 165.7 182.7)">VSS</text>
<text x="163.3" y="193.9">GND</text>
</g>
<text font-size="1.4" fill="#0000c2" x="115.6" y="135.2">bootloader breakout</text>
</svg>
